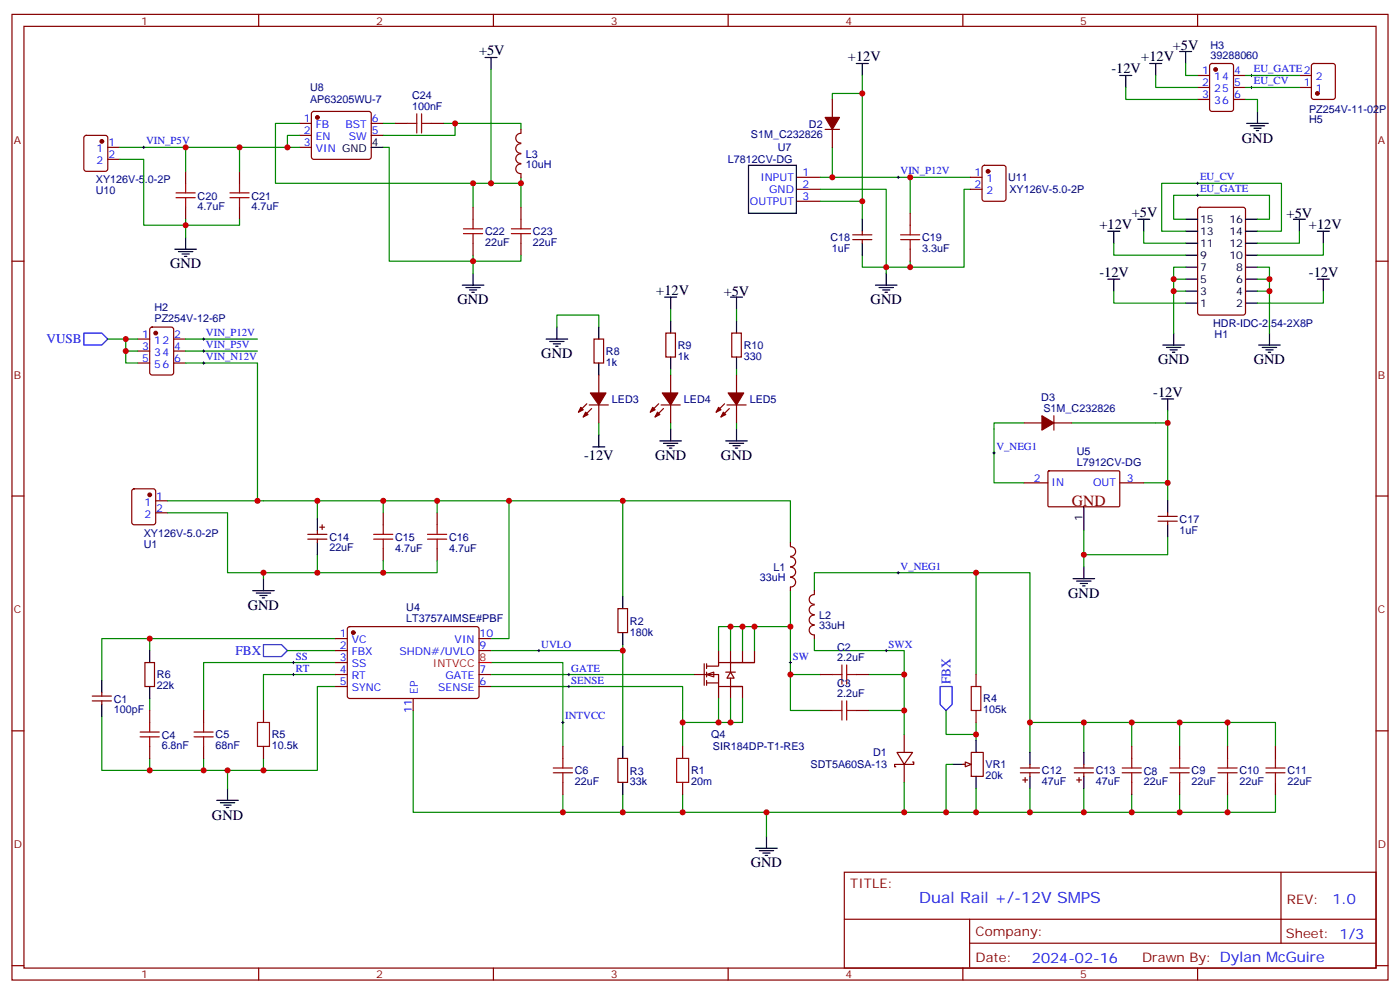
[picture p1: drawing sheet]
<svg xmlns="http://www.w3.org/2000/svg" width="412mm" height="292mm" viewBox="0 0 412 292" stroke-linecap="round" stroke-linejoin="round" font-family="sans-serif">
<g fill="none" stroke="#870000" stroke-width=".35">
<path d="M3.5 4.2h405.4v284.4h-405.4zM7.1 7.8h398.2v277.2h-398.2zM76.2 4.2v3.6M145.3 4.2v3.6M214.5 4.2v3.6M283.6 4.2v3.6M352.8 4.2v3.6M3.5 76.9h3.6M405.3 76.9h3.6M3.5 146h3.6M39 144.1l.5-.2h5.7l.6 .5 .1 9.4-.5 .7h-5.9l-.6-.4-.1-9.5zM45.9 147.5h3.5"/>
<path d="M45.9 151h3.5M112.9 151v3.5M128.8 151v3.5M405.3 146h3.6M112.9 161.6v3.5M128.8 161.6v3.5M241.7 198.6h3.5M252.2 198.6h3.6M3.5 215.2h3.6M241.7 209.2h3.5M252.2 209.2h3.6M266.3 216.3v5.2"/>
<path d="M405.3 215.2h3.6M264.2 221.5h4.6l-2.5 3.6zM266.3 225.1v5.3M268.8 224.4h.4v.7h-5.7v.7h.4M283.6 225.1h1.8M286.1 221.5h3.5v7.1h-3.5zM248.7 256.8h156.6v28.2h-156.6zM377.3 256.8v20.9M248.7 270.7h156.5M285.6 277.7h119.6M285.6 270.7v14.1M3.5 284.3h3.6"/>
<path d="M76.2 285v3.6M145.3 285v3.6M214.5 285v3.6M283.6 285v3.6M352.8 285v3.6M405.3 284.3h3.6"/>
</g>
<g fill="none" stroke="#a10000" stroke-width=".35">
<path d="M110.1 158.7h5.6M110.1 157.3h5.6M112.9 154.5v2.8M112.9 158.7v2.9M125.9 158.7h5.7M125.9 157.3h5.7M128.8 154.5v2.8M128.8 158.7v2.9M245.2 198.6h2.8M248 195.8v5.6M249.4 198.6h2.8M249.4 195.8v5.6"/>
<path d="M245.2 209.2h2.8M248 206.4v5.6M249.4 206.4v5.6M249.4 209.2h2.8"/>
</g>
<g fill="none" stroke="#008700" stroke-width=".35">
<path d="M49.4 147.5h100.5v40.5h-5.3M49.4 151h17.6v17.6h10.6M93.5 147.5v5.3M112.9 147.5v3.5M149.9 147.5h82.9v12.3M183.4 147.5v28.2M336.9 142.2h7.1M93.5 163.3v5.3M112.9 165.1v3.5M128.8 165.1v3.5h-51.2v1.8M232.8 173.9v35.3h8.9M239.9 173.9v-5.3h47.6v30"/>
<path d="M287.5 168.6h15.9v44.1h72.3v7.1M84.7 191.6h14.1M98.8 188h-54.7v3.6M98.8 198.6h-21.2v10.6M98.8 195.1h-38.8v14.1M144.6 195.1h21.2v24.7M144.6 191.6h38.8M144.6 198.6h60M183.4 189.8v30M232.8 198.6h8.9M239.9 188v3.6h26.4v7M255.8 198.6h10.5v17.7"/>
<path d="M44.1 205.7v3.5M98.8 202.1h-5.3v24.7h-49.4v-3.5M121.7 209.2v30h79.4v-5.3M148.2 202.1h52.9v17.7M255.8 209.2h10.5M278.7 209.2v7.1h8.8M287.5 212.7v5.3M303.4 212.7v8.8M319.3 212.7v8.8M333.4 212.7v7.1M347.5 212.7v7.1M361.6 212.7v7.1"/>
<path d="M67 226.8v5.3M77.6 223.3v3.5M165.8 233.9v5.3M183.4 233.9v5.3M225.8 239.2v7M266.3 230.4v8.8M287.5 232.1v7.1h-86.4M303.4 232.1v7.1M319.3 232.1v7.1M333.4 233.9v5.3M347.5 233.9v5.3M361.6 233.9v5.3"/>
<path d="M375.7 233.9v5.3h-88.2"/>
</g>
<path d="M77.6 189.8h5.3l1.8 1.8-1.8 1.7h-5.3zM276.9 202.1h3.6v5.3l-1.8 1.8-1.8-1.8z" fill="none" stroke="#00f" stroke-width=".35"/>
<g fill="none" stroke="#000" stroke-width=".29">
<path d="M264.2 168.6h.7M264.6 168.3v.7M86.1 198.6h.7M86.1 195.1h.7M86.4 194.7v.7M86.4 198.3v.7M158.4 191.6h.7M158.7 191.2v.7M167.2 198.6h.7M167.6 198.3v.7M232.5 195.1h.7M232.8 194.7v.7"/>
<path d="M260.7 191.6h.7M261.1 191.2v.7M165.5 212.7h.7M165.8 212.4v.7M167.2 202.1h.7M167.6 201.8v.7"/>
</g>
<g fill="none" stroke="#000" stroke-width=".35">
<path d="M74.4 173.9h6.4M75.5 174.6h4.2M76.6 175.3h2.1M77.3 176h.7M77.6 170.4v3.5M287.5 218v3.5M63.9 235.7h6.3M64.9 236.4h4.2M66 237.1h2.1M66.7 237.8h.7M67 232.1v3.6M280.5 225.1h3.5"/>
<path d="M287.5 228.6v3.5M222.6 249.8h6.4M223.7 250.5h4.2M224.7 251.2h2.1M225.4 251.9h.7M225.8 246.2v3.6"/>
</g>
<circle cx="44.1" cy="145.7" r=".53" fill="#870000" stroke="#870000" stroke-width=".35"/>
<path d="M284.3 224.4l1.8 .7-1.8 .7z" fill="#f0f0f0" stroke="#870000" stroke-width=".35"/>
<g fill="none" stroke="#008700" stroke-width=".35">
<path d="M88.2 39.9h-3.5v3.5M88.2 36.3h-7.1v17.7h72.4v-1.8M112.9 36.3h3.5M130.5 36.3h23v1.8M134.1 36.3v3.6h-21.2M144.6 20.5v33.5M254 27.5h-8.8v1.8M254 22.2v37.1M331.6 25.8v3.5h21.2M340.4 22.2v3.6h12.4M35.3 46.9h7v19.4h28.3v-1.7M35.3 43.4h19.4"/>
<path d="M70.6 43.4v7M88.2 43.4h-33.5v7M112.9 43.4h1.8v33.5h38.8v-1.8M139.3 54v7M153.5 54v7M241.7 55.7h19.4v24.7M241.7 59.3h12.3v5.3M241.7 52.2h26.4v10.6M245.2 43.4v8.8M268.1 52.2h17.7M285.8 55.7h-1.8v23h-15.9M54.7 64.6v5.2"/>
<path d="M139.3 75.1v5.3M254 75.1v3.6h14.1v-1.8M328.1 71.6v3.5h21.1M336.9 68.1v3.5h12.3M349.2 78.7h-3.5v19.4M349.2 64.6h-3.5v-7.1h28.2v7.1h-3.5M349.2 68.1h-7v-14.1h35.3v14.1h-7.1M370.4 78.7h3.5v19.4M382.8 68.1v3.5h-12.4M389.8 71.6v3.5h-19.4M31.7 99.8h8.9M37 99.8v7.1h3.6"/>
<path d="M54.7 99.8h21.1M164 96.3v-3.5h12.4v3.5M197.6 91v3.5M217 91v3.5M328.1 85.7v3.6h21.1M345.7 82.2h3.5M345.7 85.7h3.5M370.4 82.2h3.5M370.4 85.7h3.5M389.8 85.7v3.6h-19.4M37 103.4h3.6M54.7 106.9h21.1v40.6"/>
<path d="M54.7 103.4h21.1M197.6 108.7v1.7M217 108.7v1.7M176.4 124.5v3.6M197.6 124.5v1.8M217 124.5v1.8M301.6 124.5h-8.8v17.7h8.8M315.7 124.5h28.3v23M128.8 147.5v3.5M319.3 156.3v10.6M344 158v5.3h-24.7M44.1 188h-14.1v12.4"/>
<path d="M30 211v15.8h14.1M144.6 202.1h3.6M60 223.3v3.5M280.5 225.1h-1.8v14.1"/>
</g>
<g fill="none" stroke="#870000" stroke-width=".35">
<path d="M356.5 18.9l.5-.2h5.7l.6 .4 .1 13-.5 .7h-5.9l-.6-.5-.1-12.9zM88.2 36.3h3.5M88.2 39.9h3.5M92 33l.4-.2h16.3l.5 .2 .2 .5v12.7l-.3 .5-.4 .2h-16.3l-.5-.2-.2-.5v-12.7zM109.4 36.3h3.5M109.4 39.9h3.5M116.4 36.3h3.5M127 36.3h3.5M352.8 22.2h3.5M352.8 25.8h3.5M352.8 29.3h3.5M363.4 22.2h3.5"/>
<path d="M363.4 25.8h3.5M363.4 29.3h3.5M24.9 40.1l.5-.2h5.6l.7 .4v9.4l-.4 .7h-5.9l-.7-.4v-9.4zM31.7 43.4h3.6M31.7 46.9h3.6M54.7 50.4v3.6M70.6 50.4v3.6M88.2 43.4h3.5M234.6 52.2h7.1M234.6 55.7h7.1M234.6 59.3h7.1M285.8 52.2h3.5"/>
<path d="M285.8 55.7h3.5M289.5 48.9l.5-.2h5.6l.7 .4v9.5l-.4 .6-5.9 .1-.7-.5v-9.4zM54.7 61v3.6M70.6 61v3.6M139.3 61v3.6M139.3 71.6v3.5M153.5 61v3.6M153.5 71.6v3.5M251.2 70.6h5.6M251.2 69.1h5.6M254 68.1v1M254 70.6v1"/>
<path d="M268.1 62.8v3.5M268.1 73.4v3.5M353 61.2l.5-.2h12.7l.6 .5 .1 30.6-.5 .6-12.9 .1-.7-.5v-30.6zM40.6 99.8h3.5M44.3 96.5l.5-.2h5.6l.7 .4 .1 13-.5 .7h-5.9l-.6-.4-.1-13zM51.2 99.8h3.5M175 99.8h2.8v7.1h-2.8zM196.1 98.1h2.9v7h-2.9zM215.5 98.1h2.9v7h-2.9zM40.6 106.9h3.5M40.6 103.4h3.5M51.2 106.9h3.5"/>
<path d="M51.2 103.4h3.5M172.9 118.9l-2.5 2.5M173.6 119.2h5.6M176.4 110.4v5.3M176.4 119.2v5.3M194 118.9l-2.4 2.5M194.7 119.2h5.7M197.6 110.4v5.3M197.6 119.2v5.3M213.4 118.9l-2.4 2.5M214.1 119.2h5.7M217 110.4v5.3"/>
<path d="M217 119.2v5.3M174.3 120.3l-2.5 2.5M195.4 120.3l-2.4 2.5M214.8 120.3l-2.4 2.5M308.7 138.8l.3-.2 20.7 .1 .1 .3v10.1l-.3 .1h-20.6l-.2-.3zM90.7 157.3h5.6M90.7 158.7h5.6M93.5 156.3v1M93.5 158.7v1.1M94.2 155.2h1.4M94.9 154.5v1.4M301.6 142.2h7.1"/>
<path d="M329.8 142.2h7.1M341.1 153.5h5.7M341.1 152h5.7M344 151v1M344 153.5v1M182 179.2h2.9v7.1h-2.9zM42.7 195.1h2.8v7h-2.8zM98.8 188h3.5M98.8 191.6h3.5M98.8 195.1h3.5M98.8 198.6h3.5M102.5 184.7l.5-.2 37.7 .1 .4 .6-.1 20-.6 .5-37.7-.1-.4-.6v-19.8z"/>
<path d="M141.1 188h3.5M141.1 191.6h3.5M141.1 198.6h3.5M215.2 191.6v3.5M218.7 191.6v3.5M222.2 191.6v3.5M287.5 198.6v3.5M27.2 206.4h5.6M27.2 205h5.6M30 203.9v1.1M30 206.4v1M44.1 209.2v3.5"/>
<path d="M44.1 219.8v3.5M60 209.2v3.5M60 219.8v3.5M77.6 209.2v3.5M77.6 219.8v3.5M98.8 202.1h3.5M121.7 205.7v3.5M141.1 202.1h3.5M165.8 219.8v3.5M201.1 219.8v3.5M215.2 202.1v3.6M218.7 202.1v3.6"/>
<path d="M287.5 209.2v3.5M333.4 219.8v3.5M347.5 219.8v3.5M361.6 219.8v3.5M375.7 219.8v3.5M165.8 230.4v3.5M182 223.3h2.9v7.1h-2.9zM201.1 230.4v3.5M300.6 227.5h5.6M300.6 226.1h5.6M301.3 229.7h1.4M302 229v1.4"/>
<path d="M303.4 225.1v1M303.4 227.5v1.1M316.4 227.5h5.7M316.4 226.1h5.7M317.1 229.7h1.5M317.9 229v1.4M319.3 225.1v1M319.3 227.5v1.1M333.4 230.4v3.5M347.5 230.4v3.5M361.6 230.4v3.5M375.7 230.4v3.5"/>
</g>
<g fill="none" stroke="#000" stroke-width=".35">
<path d="M142.9 16.9h3.5M144.6 16.9v3.6M252.2 18.7h3.6M254 18.7v3.5M338.7 18.7h3.5M340.4 18.7v3.5M347.5 15.2h3.5M349.2 15.2v3.5M329.8 22.2h3.6M331.6 22.2v3.6M367.2 36.3h6.4M368.3 37h4.2"/>
<path d="M369.4 37.7h2.1M370.1 38.5h.7M370.4 32.8v3.5M109.4 43.4h3.5M220.5 48.7h14.1v14.1h-14.1zM51.5 73.4h6.4M52.6 74.1h4.2M53.6 74.8h2.1M54.3 75.5h.7M54.7 69.8v3.6M254 64.6v3.5M254 71.6v3.5"/>
<path d="M326.3 68.1h3.5M328.1 68.1v3.5M335.1 64.6h3.6M336.9 64.6v3.5M349.2 78.7h3.6M349.2 75.1h3.6M349.2 71.6h3.6M349.2 68.1h3.6M349.2 64.6h3.6M366.9 78.7h3.5M366.9 75.1h3.5M366.9 71.6h3.5"/>
<path d="M366.9 68.1h3.5M366.9 64.6h3.5M381 64.6h3.5M382.8 64.6v3.5M388.1 68.1h3.5M389.8 68.1v3.5M136.2 84h6.3M137.2 84.7h4.3M138.3 85.4h2.1M139 86.1h.7M139.3 80.4v3.6M160.9 99.8h6.3"/>
<path d="M164 96.3v3.5M176.4 96.3v3.5M195.8 87.5h3.5M197.6 87.5v3.5M197.6 94.5v3.6M215.2 87.5h3.5M217 87.5v3.5M217 94.5v3.6M257.9 84h6.3M258.9 84.7h4.3M260 85.4h2.1M260.7 86.1h.7"/>
<path d="M261.1 80.4v3.6M326.3 82.2h3.5M328.1 82.2v3.5M345.7 98.1v3.5M349.2 89.3h3.6M349.2 85.7h3.6M349.2 82.2h3.6M366.9 89.3h3.5M366.9 85.7h3.5M366.9 82.2h3.5M373.9 98.1v3.5M388.1 82.2h3.5"/>
<path d="M389.8 82.2v3.5M161.9 100.5h4.3M163 101.2h2.1M163.7 102h.7M176.4 106.9v3.5M197.6 105.1v3.6M217 105.1v3.6M342.2 117.5h3.5M342.5 101.6h6.4M343.6 102.3h4.2M344 117.5v3.5M344.7 103h2.1"/>
<path d="M345.4 103.7h.7M370.8 101.6h6.3M371.8 102.3h4.3M372.9 103h2.1M373.6 103.7h.7M174.6 131.6h3.6M176.4 128.1v3.5M194.4 129.8h6.3M195.4 130.5h4.3M196.5 131.2h2.1M197.2 131.9h.7M197.6 126.3v3.5"/>
<path d="M213.8 129.8h6.3M214.8 130.5h4.3M215.9 131.2h2.1M216.6 131.9h.7M217 126.3v3.5M93.5 152.8v3.5M93.5 159.8v3.5M319.3 149.2v7.1M344 147.5v3.5M344 154.5v3.5M183.4 175.7v3.5M316.1 170.4h6.3"/>
<path d="M317.1 171.1h4.3M318.2 171.8h2.1M318.9 172.5h.7M319.3 166.9v3.5M44.1 191.6v3.5M183.4 186.3v3.5M30 200.4v3.5M30 207.4v3.6M44.1 202.1v3.6M183.4 219.8v3.5M183.4 230.4v3.5M303.4 221.5v3.6"/>
<path d="M303.4 228.6v3.5M319.3 221.5v3.6M319.3 228.6v3.5"/>
</g>
<g fill="#870000" stroke="#870000" stroke-width=".35">
<path d="M172.5 121.4l.7 .7-1.4 .7z"/>
<path d="M171.1 119.9l.7 .7-1.4 .8z"/>
<path d="M173.9 115.7h4.6l-2.1 3.5z"/>
<path d="M193.7 121.4l.7 .7-1.4 .7z"/>
<path d="M192.3 119.9l.7 .7-1.4 .8z"/>
<path d="M195.1 115.7h4.6l-2.1 3.5z"/>
<path d="M213.1 121.4l.7 .7-1.4 .7z"/>
<path d="M211.7 119.9l.7 .7-1.4 .8z"/>
<path d="M214.5 115.7h4.6l-2.1 3.5z"/>
<circle cx="104.1" cy="186.3" r=".53"/>
<circle cx="93.5" cy="34.6" r=".53"/>
<circle cx="30" cy="41.6" r=".53"/>
<circle cx="291" cy="50.4" r=".53"/>
<circle cx="358.1" cy="20.5" r=".53"/>
<circle cx="45.9" cy="98.1" r=".53"/>
</g>
<path d="M141.1 195.1h3.5" fill="none" stroke="#f00" stroke-width=".35"/>
<g fill="none" stroke="#a10000" stroke-width=".35">
<path d="M119.9 36.3h2.9M122.8 33.5v5.7M124.2 36.3h2.8M124.2 33.5v5.7M51.9 58.2h5.6M51.9 56.8h5.6M54.7 54v2.8M54.7 58.2v2.8M67.7 58.2h5.7M67.7 56.8h5.7M70.6 54v2.8M70.6 58.2v2.8"/>
<path d="M136.5 68.8h5.7M136.5 67.4h5.7M139.3 64.6v2.8M139.3 68.8v2.8M150.6 68.8h5.7M150.6 67.4h5.7M153.5 64.6v2.8M153.5 68.8v2.8M265.3 69.1h5.6M265.3 70.6h5.6M268.1 66.3v2.8M268.1 70.6v2.8"/>
<path d="M41.3 215.5h5.6M41.3 217h5.6M44.1 212.7v2.8M44.1 217v2.8M57.1 215.5h5.7M57.1 217h5.7M60 212.7v2.8M60 217v2.8M75.8 212.7h3.6v7.1h-3.6zM286.1 202.1h2.8v7.1h-2.8zM163 227.5h5.6M163 226.1h5.6"/>
<path d="M165.8 223.3v2.8M165.8 227.5v2.9M199.3 223.3h3.5v7.1h-3.5zM330.6 227.5h5.6M330.6 226.1h5.6M333.4 223.3v2.8M333.4 227.5v2.9M344.7 227.5h5.6M344.7 226.1h5.6M347.5 223.3v2.8M347.5 227.5v2.9M358.8 227.5h5.6"/>
<path d="M358.8 226.1h5.6M361.6 223.3v2.8M361.6 227.5v2.9M372.9 227.5h5.6M372.9 226.1h5.6M375.7 223.3v2.8M375.7 227.5v2.9"/>
</g>
<g fill="none" stroke="#000" stroke-width=".29">
<path d="M368.3 25.8h.7M368.3 22.2h.7M368.7 21.9v.7M368.7 25.4v.7M42 43.4h.7M42.3 43v.7M264.2 52.2h.7M264.6 51.9v.7M352.4 54h.7M352.4 57.5h.7M352.8 53.6v.7M352.8 57.1v.8"/>
<path d="M59.6 106.9h.7M60 106.5v.7"/>
</g>
<path d="M24.7 98.1h5.3l1.7 1.7-1.7 1.8h-5.3z" fill="none" stroke="#00f" stroke-width=".35"/>
<g fill="#fff" stroke="#870000" stroke-width=".35">
<path d="M208.1 198.6l2.2-.7v1.4z"/>
<path d="M215.2 197.9l1.1 1.8h-2.2z"/>
</g>
<g fill="none" stroke="#870000" stroke-width=".35">
<path d="M386.5 18.9l.5-.2h5.6l.7 .4v9.5l-.4 .6-5.9 .1-.7-.5v-9.4zM153.4 39.3a1.41 1.41 0 0 0-1.5 1.4 1.41 1.41 0 0 0 1.5 1.4M153.5 38.1v1.1M243.1 38.1h4.2M245.2 29.3v5.3M245.2 38.1v5.3M382.8 25.8h3.5M382.8 22.2h3.5M153.4 42.3a1.41 1.41 0 0 0-1.5 1.4 1.41 1.41 0 0 0 1.5 1.4M153.4 45.3a1.41 1.41 0 0 0-1.5 1.4 1.41 1.41 0 0 0 1.5 1.4M153.4 48.3a1.41 1.41 0 0 0-1.5 1.4 1.41 1.41 0 0 0 1.5 1.4M153.5 51.2v1"/>
<path d="M301.6 124.5h5.3M310.4 122.4v4.2M310.4 124.5h5.3M232.8 159.8v1.1M232.9 170a1.41 1.41 0 0 1 1.5 1.4 1.41 1.41 0 0 1-1.5 1.4l-.1 1.1M232.9 161a1.41 1.41 0 0 1 1.5 1.4 1.41 1.41 0 0 1-1.5 1.4M232.9 167a1.41 1.41 0 0 1 1.5 1.4 1.41 1.41 0 0 1-1.5 1.4M232.9 164a1.41 1.41 0 0 1 1.5 1.4 1.41 1.41 0 0 1-1.5 1.4M239.9 178.1a1.41 1.41 0 0 0-1.5 1.4 1.41 1.41 0 0 0 1.5 1.5M239.9 175.1a1.41 1.41 0 0 0-1.5 1.4 1.41 1.41 0 0 0 1.5 1.4M239.9 173.9v1.1M204.6 198.6h7.1v3.5h7h-3.5v-2.4"/>
<path d="M207.4 195.4v6.4M208.1 196.1h3.6v-1h10.5h-7v2.8M208.1 195.4v1.4M208.1 197.9v1.4M211.7 191.6v3.5M213.8 197.9h2.8M239.9 181.1a1.41 1.41 0 0 0-1.5 1.4 1.41 1.41 0 0 0 1.5 1.4M239.9 184.1a1.41 1.41 0 0 0-1.5 1.4 1.41 1.41 0 0 0 1.5 1.4M239.9 187v1M208.1 201.1h3.6M208.1 200.4v1.4M211.7 202.1v3.6"/>
</g>
<path d="M349.2 18.7v3.5h3.6M366.9 29.3h3.5v3.5M366.9 25.8h15.9M366.9 22.2h15.9M344 121v3.5M215.2 184.5v7.1M218.7 184.5v7.1M222.2 184.5v7.1M232.8 184.5h-21.1v7.1M211.7 205.7v7M215.2 205.7v7M218.7 205.7v7h-17.6" fill="none" stroke="#008700" stroke-width=".35"/>
<path d="M59.6 99.8h.7M60 99.5v.7M59.6 103.4h.7M60 103v.7M292.5 133.3h.7M292.8 133v.7" fill="none" stroke="#000" stroke-width=".29"/>
<g fill="#870000" stroke="#870000" stroke-width=".35">
<path d="M243.1 34.6h4.2l-2.1 3.5z"/>
<path d="M306.9 122.4l3.5 2.1-3.5 2.1z"/>
<circle cx="388.1" cy="27.5" r=".53"/>
</g>
<g fill="#c00">
<circle cx="77.6" cy="226.8" r=".88"/>
<circle cx="183.4" cy="191.6" r=".88"/>
<circle cx="165.8" cy="239.2" r=".88"/>
<circle cx="183.4" cy="239.2" r=".88"/>
<circle cx="232.8" cy="198.6" r=".88"/>
<circle cx="149.9" cy="147.5" r=".88"/>
<circle cx="183.4" cy="147.5" r=".88"/>
<circle cx="361.6" cy="239.2" r=".88"/>
<circle cx="347.5" cy="239.2" r=".88"/>
<circle cx="333.4" cy="239.2" r=".88"/>
<circle cx="319.3" cy="239.2" r=".88"/>
<circle cx="303.4" cy="239.2" r=".88"/>
<circle cx="287.5" cy="168.6" r=".88"/>
<circle cx="361.6" cy="212.7" r=".88"/>
<circle cx="347.5" cy="212.7" r=".88"/>
<circle cx="333.4" cy="212.7" r=".88"/>
<circle cx="319.3" cy="212.7" r=".88"/>
<circle cx="303.4" cy="212.7" r=".88"/>
<circle cx="266.3" cy="209.2" r=".88"/>
<circle cx="266.3" cy="198.6" r=".88"/>
<circle cx="287.5" cy="216.3" r=".88"/>
<circle cx="67" cy="226.8" r=".88"/>
<circle cx="225.8" cy="239.2" r=".88"/>
<circle cx="287.5" cy="239.2" r=".88"/>
<circle cx="266.3" cy="239.2" r=".88"/>
<circle cx="201.1" cy="239.2" r=".88"/>
<circle cx="278.7" cy="239.2" r=".88"/>
<circle cx="44.1" cy="188" r=".88"/>
<circle cx="44.1" cy="226.8" r=".88"/>
<circle cx="60" cy="226.8" r=".88"/>
<circle cx="112.9" cy="147.5" r=".88"/>
<circle cx="93.5" cy="147.5" r=".88"/>
<circle cx="128.8" cy="147.5" r=".88"/>
<circle cx="93.5" cy="168.6" r=".88"/>
<circle cx="112.9" cy="168.6" r=".88"/>
<circle cx="77.6" cy="168.6" r=".88"/>
<circle cx="319.3" cy="163.3" r=".88"/>
<circle cx="261.1" cy="78.7" r=".88"/>
<circle cx="254" cy="59.3" r=".88"/>
<circle cx="254" cy="27.5" r=".88"/>
<circle cx="54.7" cy="66.3" r=".88"/>
<circle cx="139.3" cy="76.9" r=".88"/>
<circle cx="134.1" cy="36.3" r=".88"/>
<circle cx="153.5" cy="54" r=".88"/>
<circle cx="139.3" cy="54" r=".88"/>
<circle cx="144.6" cy="54" r=".88"/>
<circle cx="268.1" cy="78.7" r=".88"/>
<circle cx="345.7" cy="82.2" r=".88"/>
<circle cx="345.7" cy="85.7" r=".88"/>
<circle cx="373.9" cy="82.2" r=".88"/>
<circle cx="373.9" cy="85.7" r=".88"/>
<circle cx="37" cy="99.8" r=".88"/>
<circle cx="37" cy="103.4" r=".88"/>
<circle cx="75.8" cy="147.5" r=".88"/>
<circle cx="70.6" cy="43.4" r=".88"/>
<circle cx="84.7" cy="43.4" r=".88"/>
<circle cx="54.7" cy="43.4" r=".88"/>
<circle cx="268.1" cy="52.2" r=".88"/>
<circle cx="245.2" cy="52.2" r=".88"/>
<circle cx="201.1" cy="212.7" r=".88"/>
<circle cx="211.7" cy="212.7" r=".88"/>
<circle cx="215.2" cy="212.7" r=".88"/>
<circle cx="232.8" cy="184.5" r=".88"/>
<circle cx="215.2" cy="184.5" r=".88"/>
<circle cx="218.7" cy="184.5" r=".88"/>
<circle cx="222.3" cy="184.5" r=".88"/>
<circle cx="344" cy="142.2" r=".88"/>
<circle cx="344" cy="124.5" r=".88"/>
</g>
<text font-size="4.6" fill="#800" x="315.7" y="148.9">GND</text>
<text font-size="4.6" fill="#00f" x="270.8" y="265.8">Dual Rail +/-12V SMPS</text>
<g font-size="4.2">
<text x="141.1" y="16.2">+5V</text>
<text x="249.8" y="18">+12V</text>
<text x="336.2" y="18">+12V</text>
<text x="345.5" y="14.8">+5V</text>
<text x="327.4" y="21.5">-12V</text>
<text x="365.8" y="42">GND</text>
<text x="333.4" y="63.9">+5V</text>
<text x="379" y="64.2">+5V</text>
<text x="323.8" y="67.4">+12V</text>
<text x="385.6" y="67.4">+12V</text>
<text x="50.1" y="79">GND</text>
<text x="323.8" y="81.5">-12V</text>
<text x="385.6" y="81.5">-12V</text>
<text x="134.8" y="89.6">GND</text>
<text x="193.3" y="86.8">+12V</text>
<text x="213.2" y="87.1">+5V</text>
<text x="256.5" y="89.6">GND</text>
<text x="159.5" y="105.5">GND</text>
<text x="341.1" y="107.2">GND</text>
<text x="369.4" y="107.2">GND</text>
<text x="339.7" y="116.8">-12V</text>
<text x="172" y="135.6">-12V</text>
<text x="193" y="135.5">GND</text>
<text x="212.4" y="135.5">GND</text>
<text x="73" y="179.6">GND</text>
<text x="314.7" y="176">GND</text>
<text x="62.4" y="241.3">GND</text>
<text x="221.2" y="255.4">GND</text>
</g>
<g font-size="4.2" fill="#00f">
<text x="392.5" y="266.1">1.0</text>
<text x="304" y="283.4">2024-02-16</text>
</g>
<g font-size="3.9" fill="#00f">
<text x="13.7" y="101">VUSB</text>
<text x="69.4" y="192.9">FBX</text>
<text x="280" y="201.4" transform="rotate(-90 280 201.4)">FBX</text>
</g>
<g font-size="3.9" fill="#800">
<text x="250.5" y="261.4">TITLE:</text>
<text x="379.1" y="266.1">REV:</text>
<text x="287.4" y="275.6">Company:</text>
<text x="378.7" y="276.2">Sheet: 1/3</text>
<text x="287.4" y="283.3">Date:</text>
<text x="336.4" y="283.4">Drawn By: Dylan McGuire</text>
</g>
<g font-size="3.2" fill="#800">
<text x="41.6" y="7.2">1</text>
<text x="110.8" y="7.2">2</text>
<text x="179.9" y="7.2">3</text>
<text x="249.1" y="7.2">4</text>
<text x="318.2" y="7.2">5</text>
<text x="4.1" y="42.3">A</text>
<text x="405.9" y="42.3">A</text>
<text x="4.1" y="111.5">B</text>
<text x="405.9" y="111.5">B</text>
<text x="4.1" y="180.6">C</text>
<text x="405.9" y="180.6">C</text>
<text x="4.1" y="249.8">D</text>
<text x="405.9" y="249.8">D</text>
<text x="41.6" y="288">1</text>
<text x="110.8" y="288">2</text>
<text x="179.9" y="288">3</text>
<text x="249.1" y="288">4</text>
<text x="318.2" y="288">5</text>
</g>
<g font-size="3.2" fill="#000080">
<text x="356.5" y="17.5">39288060</text>
<text x="356.5" y="14.3">H3</text>
<text x="91.4" y="26.9">U8</text>
<text x="121.4" y="29.2">C24</text>
<text x="91.3" y="30.4">AP63205WU-7</text>
<text x="121.4" y="32.5">100nF</text>
<text x="385.6" y="33.2">PZ254V-11-02P</text>
<text x="221.2" y="40.7">S1M_C232826</text>
<text x="238.3" y="37.6">D2</text>
<text x="385.6" y="36.3">H5</text>
<text x="154.9" y="46.4">L3</text>
<text x="229.1" y="44.4">U7</text>
<text x="28.2" y="54">XY126V-5.0-2P</text>
<text x="154.9" y="49.6">10uH</text>
<text x="214.4" y="48.1">L7812CV-DG</text>
<text x="297" y="53.4">U11</text>
<text x="28.2" y="57.3">U10</text>
<text x="58.2" y="58.8">C20</text>
<text x="74.1" y="58.8">C21</text>
<text x="297.3" y="56.9">XY126V-5.0-2P</text>
<text x="58.2" y="61.9">4.7uF</text>
<text x="74.1" y="61.9">4.7uF</text>
<text x="142.9" y="69.2">C22</text>
<text x="157" y="69.2">C23</text>
<text x="244.6" y="71">C18</text>
<text x="271.6" y="71.1">C19</text>
<text x="142.9" y="72.4">22uF</text>
<text x="157" y="72.4">22uF</text>
<text x="245" y="74.2">1uF</text>
<text x="271.6" y="74.3">3.3uF</text>
<text x="45.5" y="94.7">PZ254V-12-6P</text>
<text x="45.5" y="91.4">H2</text>
<text x="357.4" y="96.3">HDR-IDC-2.54-2X8P</text>
<text x="357.8" y="99.6">H1</text>
<text x="178.5" y="107.7">1k</text>
<text x="178.5" y="104.5">R8</text>
<text x="199.7" y="105.9">1k</text>
<text x="199.7" y="102.7">R9</text>
<text x="219.1" y="105.9">330</text>
<text x="219.1" y="102.7">R10</text>
<text x="180.3" y="118.5">LED3</text>
<text x="201.4" y="118.5">LED4</text>
<text x="220.8" y="118.5">LED5</text>
<text x="306.7" y="118.1">D3</text>
<text x="307.4" y="121.4">S1M_C232826</text>
<text x="317.2" y="137.2">L7912CV-DG</text>
<text x="317.2" y="134.1">U5</text>
<text x="347.5" y="153.9">C17</text>
<text x="42.3" y="158">XY126V-5.0-2P</text>
<text x="42.3" y="161.3">U1</text>
<text x="97" y="159.2">C14</text>
<text x="116.4" y="159.3">C15</text>
<text x="132.3" y="159.3">C16</text>
<text x="347.5" y="157.1">1uF</text>
<text x="97" y="162.4">22uF</text>
<text x="116.4" y="162.5">4.7uF</text>
<text x="132.3" y="162.5">4.7uF</text>
<text x="223.8" y="171.2">33uH</text>
<text x="227.9" y="168">L1</text>
<text x="119.7" y="179.9">U4</text>
<text x="119.7" y="183.1">LT3757AIMSE#PBF</text>
<text x="185.6" y="184">R2</text>
<text x="241.3" y="185.3">33uH</text>
<text x="241.3" y="182.1">L2</text>
<text x="185.6" y="187.1">180k</text>
<text x="246.6" y="191.6">C2</text>
<text x="246.6" y="194.7">2.2uF</text>
<text x="46.2" y="203">22k</text>
<text x="46.2" y="199.7">R6</text>
<text x="246.6" y="202.1">C3</text>
<text x="33.5" y="206.9">C1</text>
<text x="246.6" y="205.3">2.2uF</text>
<text x="289.6" y="206.8">R4</text>
<text x="33.5" y="210.1">100pF</text>
<text x="289.6" y="210">105k</text>
<text x="47.6" y="220.7">6.8nF</text>
<text x="47.6" y="217.5">C4</text>
<text x="63.5" y="220.6">68nF</text>
<text x="63.5" y="217.4">C5</text>
<text x="80.1" y="220.6">10.5k</text>
<text x="80.1" y="217.4">R5</text>
<text x="209.5" y="217.4">Q4</text>
<text x="210" y="220.9">SIR184DP-T1-RE3</text>
<text x="169.3" y="228">C6</text>
<text x="203.6" y="228">R1</text>
<text x="238.8" y="226.2">SDT5A60SA-13</text>
<text x="257.2" y="222.7">D1</text>
<text x="290.3" y="226.2">VR1</text>
<text x="306.9" y="228">C12</text>
<text x="322.8" y="228">C13</text>
<text x="351" y="228">C9</text>
<text x="365.1" y="228">C10</text>
<text x="379.2" y="228">C11</text>
<text x="169.3" y="231.2">22uF</text>
<text x="185.6" y="231.2">33k</text>
<text x="185.6" y="228.1">R3</text>
<text x="203.6" y="231.2">20m</text>
<text x="290.3" y="229.4">20k</text>
<text x="306.9" y="231.2">47uF</text>
<text x="322.8" y="231.2">47uF</text>
<text x="336.9" y="231.2">22uF</text>
<text x="336.9" y="228.1">C8</text>
<text x="351" y="231.2">22uF</text>
<text x="365.1" y="231.2">22uF</text>
<text x="379.2" y="231.2">22uF</text>
</g>
<g font-size="3.2" fill="#00f">
<text x="354.1" y="21.9">1</text>
<text x="357.6" y="23.6">14</text>
<text x="363.5" y="21.9">4</text>
<text x="369.4" y="21.3">EU_GATE2</text>
<text x="387.6" y="23.6">2</text>
<text x="354.1" y="25.4">2</text>
<text x="354.1" y="28.9">3</text>
<text x="357.6" y="27.2">25</text>
<text x="363.5" y="25.4">5</text>
<text x="363.5" y="28.9">6</text>
<text x="369.4" y="24.9">EU_CV</text>
<text x="384.1" y="25.4">1</text>
<text x="387.6" y="27.2">1</text>
<text x="89.5" y="36">1</text>
<text x="109.5" y="36">6</text>
<text x="357.6" y="30.7">36</text>
<text x="89.5" y="39.5">2</text>
<text x="93" y="37.7">FB</text>
<text x="93" y="41.3">EN</text>
<text x="101.8" y="37.7">BST</text>
<text x="102.8" y="41.3">SW</text>
<text x="109.5" y="39.5">5</text>
<text x="28.4" y="44.8">1</text>
<text x="31.9" y="43">1</text>
<text x="31.9" y="46.6">2</text>
<text x="43" y="42.5">VIN_P5V</text>
<text x="89.5" y="43">3</text>
<text x="93" y="44.8">VIN GND</text>
<text x="28.4" y="48.3">2</text>
<text x="224" y="53.3">INPUT</text>
<text x="236.4" y="51.9">1</text>
<text x="265.3" y="51.3">VIN_P12V</text>
<text x="287.1" y="51.9">1</text>
<text x="290.6" y="53.6">1</text>
<text x="353.5" y="53.1">EU_CV</text>
<text x="226.6" y="56.8">GND</text>
<text x="236.4" y="55.4">2</text>
<text x="236.4" y="58.9">3</text>
<text x="287.1" y="55.4">2</text>
<text x="290.6" y="57.1">2</text>
<text x="353.5" y="56.6">EU_GATE</text>
<text x="220.9" y="60.3">OUTPUT</text>
<text x="41.9" y="99.5">1</text>
<text x="45.4" y="101.2">12</text>
<text x="51.3" y="99.5">2</text>
<text x="60.7" y="99">VIN_P12V</text>
<text x="41.9" y="103">3</text>
<text x="41.9" y="106.5">5</text>
<text x="45.4" y="104.8">34</text>
<text x="51.3" y="106.5">6</text>
<text x="51.3" y="103">4</text>
<text x="60.7" y="106">VIN_N12V</text>
<text x="60.7" y="102.5">VIN_P5V</text>
<text x="45.4" y="108.3">56</text>
<text x="293.5" y="132.5">V_NEG1</text>
<text x="304.5" y="141.8">2</text>
<text x="309.7" y="143.2">IN</text>
<text x="322" y="143.2">OUT</text>
<text x="332" y="141.8">3</text>
<text x="42.5" y="148.9">1</text>
<text x="46" y="147.1">1</text>
<text x="42.5" y="152.4">2</text>
<text x="46" y="150.6">2</text>
<text x="265.3" y="167.7">V_NEG1</text>
<text x="100.1" y="187.7">1</text>
<text x="100.1" y="191.2">2</text>
<text x="103.6" y="189.4">VC</text>
<text x="133.9" y="189.4">VIN</text>
<text x="141.3" y="191.2">9</text>
<text x="141.3" y="187.7">10</text>
<text x="159.5" y="190.7">UVLO</text>
<text x="261.8" y="190.7">SWX</text>
<text x="87.1" y="197.7">RT</text>
<text x="87.1" y="194.2">SS</text>
<text x="100.1" y="194.7">3</text>
<text x="103.6" y="193">FBX</text>
<text x="103.6" y="196.5">SS</text>
<text x="117.6" y="193">SHDN#/UVLO</text>
<text x="168.3" y="197.7">GATE</text>
<text x="233.5" y="194.2">SW</text>
<text x="100.1" y="198.3">4</text>
<text x="100.1" y="201.8">5</text>
<text x="103.6" y="200">RT</text>
<text x="103.6" y="203.6">SYNC</text>
<text x="129.1" y="203.6">SENSE</text>
<text x="131.2" y="200">GATE</text>
<text x="141.3" y="201.8">6</text>
<text x="141.3" y="198.3">7</text>
<text x="168.3" y="201.3">SENSE</text>
<text x="121.4" y="209.9" transform="rotate(-90 121.4 209.9)">11</text>
<text x="123.1" y="204.4" transform="rotate(-90 123.1 204.4)">EP</text>
<text x="166.5" y="211.8">INTVCC</text>
</g>
<g font-size="3.2">
<text x="109.5" y="43">4</text>
<text x="353.5" y="65.6">15</text>
<text x="362.2" y="65.6">16</text>
<text x="353.5" y="69.1">13</text>
<text x="362.2" y="69.1">14</text>
<text x="353.5" y="76.2">9</text>
<text x="353.5" y="72.7">11</text>
<text x="362.2" y="76.2">10</text>
<text x="362.2" y="72.7">12</text>
<text x="353.5" y="83.3">5</text>
<text x="353.5" y="79.7">7</text>
<text x="364.2" y="83.3">6</text>
<text x="364.2" y="79.7">8</text>
<text x="353.5" y="86.8">3</text>
<text x="364.2" y="86.8">4</text>
<text x="353.5" y="90.3">1</text>
<text x="364.2" y="90.3">2</text>
<text x="318.9" y="153.4" transform="rotate(-90 318.9 153.4)">1</text>
</g>
<g font-size="3.2" fill="#f00">
<text x="127.5" y="196.5">INTVCC</text>
<text x="141.3" y="194.7">8</text>
</g>
</svg>
